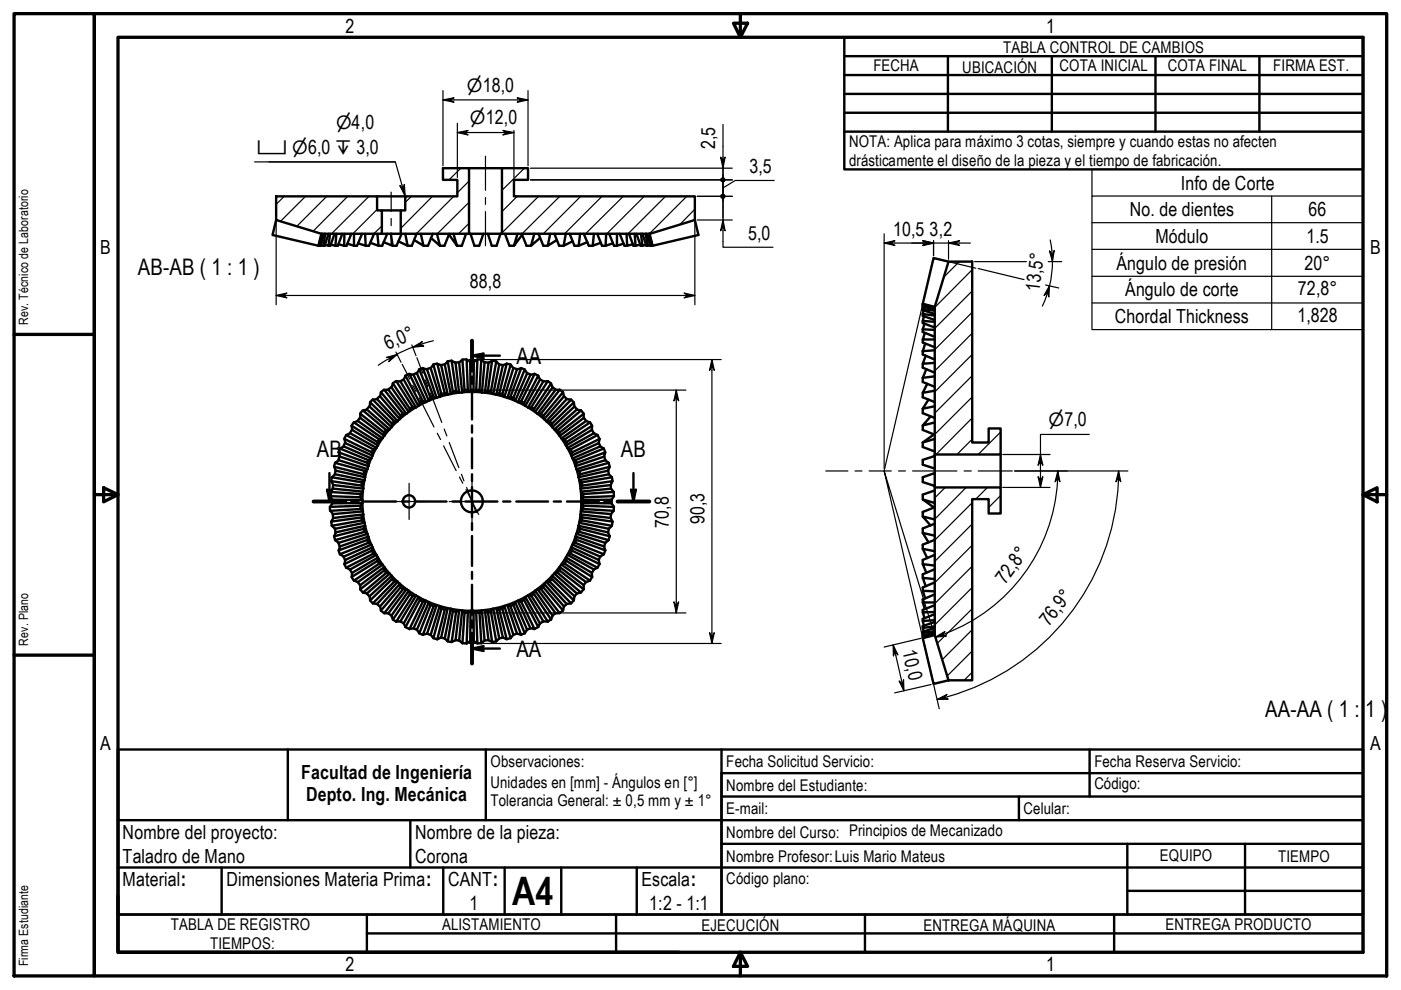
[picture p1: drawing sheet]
<svg xmlns="http://www.w3.org/2000/svg" width="297mm" height="210mm" viewBox="0 0 297 210" stroke-linecap="round" stroke-linejoin="round" font-family="sans-serif">
<!-- layer: Hatch (ISO) -->
<g fill="none" stroke="#000" stroke-width=".25">
<path d="M97.7 35.7l-2.5 2.4M99.4 38.4l-2.4 2.5M106.7 35.7l-.3 .1M111.2 35.7l-4.8 4.7M60.3 41.6l-1.8 1.7M64.8 41.6l-5.3 5.3M69.3 41.6l-6.4 6.4M73.7 41.6l-7.3 7.5M78.2 41.6l-7.9 8M79.9 44.4l-5.1 5.2M81 47.9l-1.8 1.7M87.2 41.6l-1.3 1.3"/>
<path d="M91.7 41.6l-6.7 6.8M96.2 41.6l-7.9 8M99.4 47.3l-2.2 2.3M99.4 42.9l-6.7 6.7M109.7 41.6l-3.3 3.3M114.2 41.6l-7.8 7.8M118.7 41.6l-8 8M123.1 41.6l-7.9 8M127.6 41.6l-7.9 8M132.1 41.6l-8 8M136.6 41.6l-7.9 8M141.1 41.6l-7.9 8"/>
<path d="M145.6 41.6l-7.9 8M147.3 44.4l-3.2 3.3M203.4 55.5l-3.2 3.2M206.1 57.2l-7.9 8M206.1 79.7l-7.9 7.9M206.1 75.2l-7.9 7.9M206.1 70.6l-7.9 8M206.1 66.2l-7.9 7.9M206.1 61.7l-7.9 7.9M206.1 93.1l-3.2 3.3M206.1 88.6l-7.7 7.8M206.1 84.2l-7.9 7.9"/>
<path d="M212.2 96.1l-.3 .3M212.2 91.6l-4.8 4.8M200.4 103.3l-2.2 2.3M204.9 103.3l-6.7 6.8M206.1 115.6l-7.9 7.9M206.1 111.1l-7.9 7.9M206.1 106.6l-7.9 7.9M209.4 103.3l-2.5 2.5M212.2 105.1l-2.6 2.5M206.1 138l-5.2 5.3M206.1 133.5l-6.3 6.4M206.1 129.1l-7.4 7.3"/>
<path d="M206.1 124.6l-7.9 7.9M206.1 120.1l-7.9 7.9M206.1 142.5l-1.7 1.7"/>
</g>
<!-- layer: Visible (ISO) -->
<g fill="none" stroke="#000" stroke-width=".51">
<path d="M99.4 35.7h7M106.4 35.7h5.6v2.4h-3v3.5h38.3v5l-9.5 3h-31.4zM58.5 41.6h21.4v3h1.1v5h-12.9l-9.6-3zM58.5 46.6l-.7 3.2 9.7 2.3M68.1 52l.5 .1M68.1 49.6l-.6 2.5M68.3 49.6l-.8 2.5M68.4 49.6l-.5 2.5-.3-.1M68.8 49.6l-.8 2.5h-.1M69 49.6l-.4 2.5M69.7 49.6l-.9 2.5h-.2M70 49.6l-.3 2.5-.8-.2"/>
<path d="M70.1 51.9l1 .2M70.9 49.6l-.9 2.5h-.3M71.3 49.6l-.2 2.5M72.6 49.6l-1 2.5h-.5M73 49.6v2.5l-1.2-.3M73.7 51.7l1.4 .4M74.5 49.6l-1 2.5h-.5M75.1 49.6v2.5M76.8 49.6l-1.1 2.5h-.6M77.4 49.6l.1 2.5-1.6-.5M78.5 51.5l1.8 .6M79.3 49.6l-1.1 2.5h-.7"/>
<path d="M79.9 41.6h6M80 49.6l.3 2.5M81 44.6h4M81 49.6h4M82.1 49.6l-1.1 2.5h-.7M82.9 49.6l.3 2.5-1.9-.8M84.5 51.2l1.9 .9M85.2 49.6l-1.1 2.5h-.9M85.9 41.6h11.1v-3.5h-3.1v-2.4h5.5v13.9h-14.4v-5h.9zM85.9 49.6l.5 2.5M88.3 49.6l-1 2.5h-.9M89.2 49.6l.6 2.5-2-1.2"/>
<path d="M91.4 50.5l1.9 1.6M91.8 49.6l-1.1 2.5h-.9M92.6 49.6l.7 2.5M95.2 49.6l-1 2.5h-.9M96.1 49.6l.8 2.5-1.7-2.4M98.8 49.6l-.9 2.5h-1M99.4 49.6h7M102.5 49.6l-.9 2.5h-1l-.8-2.5v.2M103.4 49.6l.9 2.5h1l.8-2.5-.1 .2M107.1 49.6l.9 2.5h1M109.7 49.6l-.7 2.5 1.7-2.4M110.6 49.6l1 2.5h1"/>
<path d="M113.3 49.6l-.7 2.5 1.9-1.6M114.2 49.6l1 2.5h.9M116.6 49.6l-.5 2.5 1.9-1.2M117.5 49.6l1.1 2.5h.9M120 49.6l-.5 2.5 1.9-.9M120.8 49.6l1 2.5h.9M123 49.6l-.3 2.5 1.8-.8M123.8 49.6l1 2.5h.9M125.9 49.6l-.2 2.5 1.7-.6M126.6 49.6l1 2.5h.8M128.5 49.6l-.1 2.5 1.5-.5M129.2 49.6l1 2.5h.6"/>
<path d="M130.8 49.6v2.5l1.4-.4M131.4 49.6l1 2.5h.6M132.8 49.6l.2 2.5 1.2-.3M133.3 49.6l1 2.5h.4M134.6 49.6l.1 2.5 1.1-.2M134.9 49.6l.9 2.5h.4M135.9 49.6l.3 2.5 .8-.2M136.2 49.6l.8 2.5h.3M136.9 49.6l.4 2.5 .6-.1M137.1 49.6l.8 2.5h.1M137.5 49.6l.5 2.5 .3-.1M137.6 49.6l.8 2.5"/>
<path d="M147.3 46.6l.8 3.2-9.7 2.3-.7-2.5M201.1 55.5h5v38.3h3.5v-3h2.6v5.6h-14v-31.3zM201.1 55.5l-3.2-.8-2.3 9.7 2.6 .7M86 79.7l3 5.7-.3 .7-3.1-5.6zM86.8 79.3l-.8 .4M86.8 79.3l.9 .2 2.7 5.8-.7-.2zM88.4 79.1l-.8 .3M88.9 78.3l2.4 6.1-.4 .6-2.5-5.8zM89.7 78l-.9 .3M89.7 78.1l.9 .2 2 6.1-.7-.2zM91.3 78l-.8 .3M91.9 77.3l1.7 6.3-.4 .6-1.9-6.1z"/>
<path d="M92.7 77.1l-.9 .2M92.7 77.1l.8 .3 1.4 6.3-.6-.3zM94.3 77.2l-.8 .2M94.9 76.6l-.6 .7 1.3 6.2 .4-.5M94.9 76.6l1.1 6.4M95.8 76.5l-.9 .1M95.8 76.5l.8 .4 .7 6.4-.6-.4zM97.3 76.9l.7-.7 .5 6.6-.5 .4zM97.3 76.8l-.8 .1M98.9 76.2h-.9M98.9 76.2l.8 .5 .1 6.4-.6-.4zM99.6 76.7h.8"/>
<path d="M100.5 76.7l.7-.5-.2 6.5-.6 .4zM101.2 76.2h.9M102 76.2l.7 .7-.5 6.3-.5-.4zM102.7 76.8l.8 .1M103.6 76.9l.7-.4-.9 6.4-.6 .4zM104.3 76.5l.9 .1M105.2 76.6l.7 .7-1.3 6.2-.5-.5zM105.8 77.2l.8 .2M106.6 77.4l.8-.3-1.5 6.3-.7 .3zM107.4 77.1l.9 .2M108.3 77.3l.5 .8-1.9 6.1-.4-.6zM108.8 78l.8 .3"/>
<path d="M109.6 78.3l.9-.2-2.3 6.1-.6 .2zM110.4 78l.8 .3M111.3 78.3l.5 .9-2.6 5.8-.4-.6zM111.7 79.1l.8 .3M112.5 79.5l.8-.2-2.8 5.8-.7 .2zM113.3 79.3l.8 .4M114.1 79.7l.4 .8-3.1 5.6-.3-.7zM195.6 64.4l2.6 .8M195.6 64.7v.2l2.6 .8M195.6 65.5v.3l2.6 .8M195.6 66.6v.4l2.6 .9M195.6 68v.5l2.6 .9"/>
<path d="M195.6 69.8v.6l2.6 1M195.6 72v.6l2.6 1M195.6 74.5v.7l2.6 1M195.6 77.1v.8l2.6 1.1M195.6 69.8l2.6 .1M195.6 66.6l2.6 .3M195.6 64.7l2.6 .5M195.7 64.5l-.1 .2M195.8 64.9l-.2 .6 2.6 .4M195.8 65.8l-.2 .8M195.9 67l-.3 1 2.6 .2M196 68.6l-.4 1.2"/>
<path d="M196.1 70.6l-.5 1.4h2.6M196.2 72.9l-.6 1.6M196.3 75.4l-.7 1.7 2.6-.2M196.4 78.3l-.8 1.8M198.2 79.8l-2.6 .3M198.2 74.3l-2.6 .2M70.9 99l6.3 1.6 .2 .6-6.2-1.4zM71.1 98.1l-.3 .8M71.1 98.1l.7-.5 6.1 1.9-.6 .4zM71.2 99.8l-.2 .7M71.8 95.9l6.1 2.2 .2 .7-6-2zM72 96.8l-.2 .7"/>
<path d="M72.1 95.1l.8-.4 5.8 2.5-.6 .4zM72.1 95.1l-.3 .8M73 93.1l5.9 2.8 .1 .7-5.8-2.6zM73.1 93.9l-.3 .7M73.4 92.2l-.4 .8M73.4 92.2l.8-.3 5.6 3.1-.6 .3zM74.5 90.3l5.6 3.5v.7l-5.4-3.3zM74.6 91.1l-.4 .7M75 89.5l-.5 .8M75.1 89.6l.8-.3 5.2 3.6-.6 .3zM76.3 88.6l-.5 .6M76.4 87.7l5.1 4v.7l-5.1-3.8z"/>
<path d="M76.9 87l-.5 .7M77 87l.8-.2 4.8 4.2-.7 .2zM77.3 99.9l-.2 .6M78.1 97.5l-.3 .6M78.3 86.2l-.5 .6M78.5 85.3l4.6 4.5v.8l-4.7-4.4zM79 84.7l-.6 .6M79.1 84.7l.8-.1 4.4 4.7-.7 .1zM79.1 95.3l-.3 .6M80.4 93.1l-.4 .6M80.5 84l-.6 .6M80.8 83.2l4.2 5-.2 .7-4.2-4.9z"/>
<path d="M81.1 92.9l-1.2 1.9-1 2-.9 2.2-.6 2.2M81.4 82.6l-.6 .6M81.5 82.6h.9l3.8 5.1h-.7zM81.9 91.2l-.4 .5M83 82.1l-.7 .5M83.3 81.3l3.6 5.4-.2 .6-3.7-5.2zM83.6 89.3l-.5 .5M84 80.8l-.7 .5M84 80.8l.9 .1 3.3 5.5-.7-.1zM85.4 87.7l-.5 .4M85.6 80.5l-.7 .4M86.7 87.3l-3.2 2.7-2.4 2.9"/>
<path d="M87.4 86.3l-.5 .4M89.6 85.1l-.6 .3M91.9 84.1l-.6 .2M94.3 83.4l-.7 .1M94.9 83.7l-2.3 .6-2.1 .8-2 1.1-1.8 1.1M96.7 82.9l-.7 .1M99.1 82.7h-.6M99.7 83.1l2.5 .1 2.4 .3M99.7 83.1l-2.4 .2-2.4 .4M100.9 82.7h.7M103.4 82.9l.7 .1M104.6 83.5l.6 .2"/>
<path d="M105.2 83.7l2.3 .6 2.3 .9M105.8 83.4l.7 .1M108.2 84.1l.6 .2M109.8 85.2l2.1 1.2 2 1.3M110.5 85.1l.6 .3M112.6 86.3l.6 .4M113.9 87.7l1.9 1.6 1.7 1.7 1.5 1.9 1.3 2.1M114.5 80.5l.7 .4M114.7 87.7l.5 .4M115.2 80.9l.9-.1-3.5 5.5-.6 .1zM116.1 80.8l.7 .5M116.5 89.3l.5 .5"/>
<path d="M116.8 81.3l.4 .8-3.7 5.2-.3-.6zM117 89.8l4.7-4.5 .1 .9-4.7 4.4zM117.1 82.1l.7 .5M117.5 91l4.8-4.2 .9 .2-5 4.2zM118.2 91.2l.4 .5M118.6 91.7l5.2-4v.9l-5.1 3.8zM118.7 82.6l.6 .6M118.7 82.6h-.9l-3.8 5.1M118.7 82.6l-4 5.1h-.7M119.1 92.9l5.2-3.6 .8 .3-5.4 3.6zM119.4 83.2l.2 .8-4.2 4.9-.2-.7zM119.6 84l.6 .6"/>
<path d="M119.7 93.1l.4 .6M120.1 93.8l5.4-3.5v.9l-5.5 3.3zM120.1 84.6l1 .1-4.6 4.7-.7-.1zM120.3 95l1.2 2.5 1 3 .5 2.7 .3 2.8M121 95.3l.3 .6M121 84.7l.7 .6M121.3 95.9l5.8-2.8-.2 .9-5.7 2.6zM121.4 97.2l5.9-2.5 .7 .4-6 2.5zM121.8 86.2l.5 .6M122 97.5l.2 .6M122.2 98.1l6.1-2.2-.2 .9-6.1 2zM122.2 99.5l6.1-1.9 .7 .5-6.2 1.8z"/>
<path d="M122.8 99.9l.2 .6M123.2 87l.5 .7M123.8 88.6l.4 .6M125.1 89.5l.4 .8M125.5 91.1l.4 .7M126.7 92.2l-.8-.3-5.6 3.1M126.7 92.2l-5.7 3.1-.7-.3M126.7 92.2l.4 .8M126.9 93.9l.4 .7M128 95.1l.3 .8M128.1 96.8l.2 .7M128.9 99.8l.2 .7"/>
<path d="M129 98.1l.3 .8M195.6 80.1v.9l2.6 1M195.6 83.3v.9l2.6 1.1M195.6 86.6v1l2.6 1M195.6 90.2v1l2.6 1M195.6 93.8v1l2.6 .9M196.6 81.4l-1 1.9 2.6-.5M196.8 84.7l-1.2 1.9M197.3 88.3l-1.7 1.9 2.6-.6M198 96.7h.2l-2.6 .8v1l2.6 .8M198.1 92.1l-2.5 1.7M198.2 96.4v6.9"/>
<path d="M198.2 93.1l-2.6 .7M198.2 86.1l-2.6 .5M212.2 96.4v6.9M69.9 107.4l.1 .9M70 105.2l6.5 .2 .3 .6h-6.3zM70 104.3l-.1 .9M70 108.3l6.5-.4 .5 .5-6.4 .6zM70.2 110.6l.2 .8M70.2 102l6.5 1 .3 .6-6.3-.8zM70.4 101.2l-.2 .8M70.4 111.5l6.4-1.2 .5 .5-6.2 1.3zM70.4 101.2l.7-.6 6.2 1.2-.5 .5"/>
<path d="M70.4 101.2l6.4 1.1M70.4 105.9v.8M70.5 106.7h6.3l-.3 .5-6.5 .3zM70.5 109l.1 .8M70.6 103.6l6.4 .6-.5 .5-6.5-.4zM70.6 102.8l-.1 .8M70.7 109.8l6.3-.7-.3 .6-6.5 .9zM70.8 113.7l.3 .8M71 112.1l.2 .8M71.1 114.5l6.2-1.8 .6 .5-6.1 1.9zM71.2 112.9l6.2-1.4-.2 .6-6.3 1.6zM71.7 115.1l.3 .7"/>
<path d="M71.8 116.7l.3 .8M72.1 117.5l6-2.4 .6 .4-5.8 2.5zM72.1 115.9l6-2.1-.2 .7-6.1 2.2zM72.8 118l.3 .7M73 119.6l.4 .8M73.2 118.7l5.8-2.7-.1 .7-5.9 2.9zM76.4 107.2v.7M76.4 104.7v.7M76.6 109.7l.1 .6M76.7 102.3l-.1 .6M76.8 106l.1 2.4 .4 2.4M77.1 112.1l.2 .6"/>
<path d="M77.3 110.8l.7 2.8 1 2.4M77.4 101.2l-.4 2.4-.2 2.4M77.8 114.5l.3 .6M78.8 116.7l.3 .6M79 116l1.1 2.2 1.4 2M80 118.9l.4 .6M119.7 119.5l-.6 .2 5.2 3.7M119.7 119.5l5.4 3.6M120 118.2l-1.4 2-1.5 1.9M120 118.2l5.5 3.2v.9l-5.4-3.4M120 118.2l.1 .7M120.1 118.9l-.4 .6"/>
<path d="M120.3 117.6l-.3 .6M120.3 117.6l.7-.2 5.7 3-.8 .3zM121.2 116l5.7 2.7 .2 .9-5.8-2.9zM121.3 116.7l-.3 .6M121.4 115.5l.6-.4 6 2.4-.7 .5zM122 113.8l-1.7 3.8M122 113.8l6.1 2.1 .2 .8-6.1-2.2zM122.2 113.2l.6-.5 6.2 1.8-.7 .6zM122.2 114.5l-.2 .6M122.7 111.5l6.2 1.4 .4 .8-6.3-1.6zM122.8 110.8l6.3 1.3 .6-.6M122.8 110.8l.6-.5 6.3 1.2"/>
<path d="M122.8 110.8l-.8 3M123 112.1l-.2 .7M123 100.6l6.3-1.6-.4 .8-6.2 1.4zM123.1 109.1l6.4 .7 .4 .8-6.5-.9zM123.3 106.6l-.5 4.2M123.3 106v.6M123.3 106.7l.4 .5 6.5 .3-.5-.8M123.3 106.7h6.4M123.4 102.3l.1 .6M123.4 103l6.5-1-.4 .8-6.4 .8zM123.5 109.7l-.1 .6M123.6 107.9l6.5 .4-.6 .7-6.3-.6z"/>
<path d="M123.6 104.7l.1 .7M123.7 107.2l-.1 .7M123.7 105.4l6.5-.2-.5 .8h-6.4zM127.1 119.6l-.4 .8M127.3 118l-.4 .7M128.3 116.7l-.3 .8M128.3 115.1l-.2 .7M129.1 100.6l-6.3 1.2 .6 .5 6.3-1.1M129.1 100.6l.6 .6M129.1 112.1l-.2 .8M129.3 113.7l-.3 .8M129.5 102.8v.8"/>
<path d="M129.5 103.6l-6.3 .6 .4 .5M129.5 103.6l.6 .7M129.5 109v.8M129.7 105.9v.8M129.7 101.2l.2 .8M129.9 110.6l-.2 .8M130.1 104.3l.1 .9M130.1 104.3l-6.5 .4M130.2 107.5l-.1 .8M198.2 103.3h14v5.6h-2.6v-3.1h-3.5v38.4h-5l-2.9-9.5zM198.2 119.9l-2.6-.3 .8 1.8M198.2 116.9l-2.6-.5 1 1.9"/>
<path d="M198.2 113.6l-2.6-.6 1.2 2M198.2 110.1l-2.6-.6 1.7 1.9M198.2 106.7l-2.6-.8 2.5 1.7M198.2 100.3l-2.6 .9v1l2.6 .8h-.2M198.2 104l-2.6 .9v1M198.2 107.5l-2.6 1.1v.9M198.2 111l-2.6 1v1M198.2 114.5l-2.6 1v.9M198.2 117.6l-2.6 1.1v.9M73.4 120.4l5.8-3 .6 .2-5.6 3.1M73.4 120.4l.8 .3M74.2 120.8l.4 .7"/>
<path d="M74.5 122.3l.5 .8M74.7 121.4l5.4-3.2v.7l-5.6 3.4zM75.1 123.1l5.4-3.6 .6 .2-5.2 3.7zM75.8 123.4l.5 .6M76.4 124.9l.5 .7M77 125.6l4.9-4.2 .7 .2-4.8 4.2zM77.8 125.8l.5 .6M78.4 126.4l4.7-4.3v.7l-4.6 4.5zM78.4 127.3l.6 .6M79.9 128l.6 .6M80.7 129.4l.7 .6M81.5 120.9l.4 .5"/>
<path d="M81.5 120.2l2.3 2.6 2.9 2.5M81.5 120.2l-5.1 3.9v.8M81.5 120.2v.7l-5.1 4M82.3 130l.7 .5M83.1 122.8l.5 .5M83.3 131.3l.7 .5M83.6 123.3l.7 .1-4.4 4.7-.8-.2zM84.8 123.8l.2 .7-4.2 4.9-.2-.8zM84.9 131.8l.7 .4M84.9 124.5l.5 .4M85.5 124.9h.7l-3.8 5.1h-.9zM86 132.9l.7 .4"/>
<path d="M86.7 125.3l2 1.3M86.7 125.3l.2 .7-3.6 5.4-.3-.9zM86.9 126l.5 .3M87.5 126.3h.7l-3.3 5.4-.9 .1zM87.6 133.2l.8 .3M88.7 126.6l-3.1 5.6 .4 .7M88.7 126.6l.3 .6-3 5.7M88.7 126.6l2.9 1.3 3.3 1M88.8 134.3l.8 .3M89 127.2l.6 .3M89.7 127.5l.7-.1-2.7 5.8-.9 .2zM90.5 134.3l.8 .3"/>
<path d="M90.9 127.7l.4 .5-2.4 6.1-.5-.8zM91.3 128.3l.6 .2M91.8 135.3l.9 .2M91.9 128.5l.7-.2-2 6-.9 .3zM93.2 128.5l.4 .6-1.7 6.2-.6-.7zM93.5 135.2l.8 .2M93.6 129.1l.6 .1M94.3 129.3l.6-.4-1.4 6.3-.8 .3zM94.9 136l.9 .1M94.9 128.9l2.4 .4 2.4 .2 2.5-.1 2.4-.3M95.6 129.1l.4 .5-1.1 6.4-.6-.6zM96 129.6l.7 .1"/>
<path d="M96.5 135.7l.8 .1M96.7 129.7l.6-.3-.7 6.3-.8 .4zM97.3 135.8l.7 .6M98 136.4h.9M98.5 129.9h.6M98.5 129.9l-.5-.5-.7 6.4M98.5 129.9l-.5 6.5M99.2 130l.6-.5-.1 6.4-.8 .5zM99.6 135.9h.8M100.4 129.5l.6 .5 .2 6.4-.7-.5zM101.6 129.9h-.7M102 136.4h-.8"/>
<path d="M102.7 135.8l-.5-6.4-.5 .5 .3 6.5M102.7 135.8l-.7 .6M102.8 129.4l.6 .3 .9 6.4-.7-.4zM103.5 135.7l-.8 .1M104.1 129.6l-.7 .1M104.6 129.1l1.3 6.3-.7 .6-1.1-6.4zM105.2 136l-.9 .1M105.2 128.9l.7 .4 1.5 6.2-.8-.3zM106.5 129.1l-.7 .1M106.6 135.2l-.8 .2M106.9 128.5l-2.3 .6M106.9 128.5l-.4 .6 1.8 6.2 .5-.7"/>
<path d="M106.9 128.5l1.9 6.1M107.6 128.3l.6 .2 2.3 6.1-.9-.3zM108.3 135.3l-.9 .2M108.8 128.3l-.6 .2M109.6 134.3l-.8 .3M109.8 127.4l.7 .1 2.8 5.9-.8-.2zM111.1 127.2l-.6 .3M111.2 134.3l-.8 .3M111.4 126.6l-2.2 1-2.3 .9M111.4 126.6l-.3 .6 3 5.7M111.4 126.6l3.1 5.6-.4 .7M111.8 133.5l-2.6-5.8-.4 .5 2.5 6.1"/>
<path d="M111.8 133.5l-.5 .8M112 126.3h.6l3.5 5.5-.9-.1zM112.5 133.2l-.8 .3M113.2 126l-.6 .3M113.2 126l.3-.7 3.7 5.2-.4 .9M113.2 126l3.6 5.4M114 124.9h.7l4 5.1h-.9zM114.1 133l-.8 .3M115.2 124.5l-.5 .4M115.2 131.8l-.7 .4M115.4 123.8l4.2 4.8-.2 .8-4.2-4.9zM115.8 123.3l-2 1.7-2.4 1.6"/>
<path d="M115.8 123.4l4.3 4.7M116.5 123.3l4.6 4.6-1 .2M116.5 123.3l-.7 .1M116.8 131.3l-.7 .5M117 122.8l-.5 .5M117.1 122.1l-1.3 1.2M117.1 122.1l4.7 4.3M117.1 122.1l-.1 .7 4.7 4.5 .1-.9M117.5 121.6l.7-.2 5 4.2-.9 .2zM117.8 130l-.7 .5M118.6 120.9l-.4 .6M118.7 120.2l5.1 3.9v.8l-5.2-4z"/>
<path d="M119.3 129.4l-.6 .6M120.2 128l-.6 .6M121.7 127.3l-.7 .6M122.3 125.8l-.5 .6M123.7 124.9l-.5 .7M124.2 123.4l-.4 .6M125.1 123.1l-.8 .3M125.5 122.4l-.4 .7M125.9 120.8l-.4 .7M198.2 134.7l-2.6 .6 2.3 9.7 3.2-.8M198.2 134.4l-2.6 .5 .1 .3M198.2 133.8l-2.6 .4 .2 .5"/>
<path d="M198.2 132.8l-2.6 .3 .2 .8M198.2 131.5l-2.6 .2 .3 1M198.2 129.8h-2.6l.4 1.3M198.2 127.7h-2.6l.5 1.4M198.2 125.4l-2.6-.1 .6 1.5M198.2 122.8l-2.6-.3 .7 1.8M198.2 120.7l-2.6 1.1v.7M198.2 123.5l-2.6 1.1v.7M198.2 126l-2.6 1.1v.6M198.2 128.3l-2.6 1v.5M198.2 130.2l-2.6 1v.5M198.2 131.9l-2.6 .9v.3"/>
<path d="M198.2 133.1l-2.6 .9v.2M198.2 134l-2.6 .8v.1M198.2 134.5l-2.6 .8"/>
<circle cx="86.7" cy="106.3" r="1.3"/>
<circle cx="100" cy="106.3" r="2.32"/>
</g>
<!-- layer: Section Line (ISO) -->
<g fill="none" stroke="#000" stroke-width=".51">
<path d="M100.1 75.4l2.5-.4-.9 .4 .9 .5zM100.1 72.2v6.4M100.1 79.9v1.5M100.1 75.4h5.9M100.1 82.6v6.3M100.1 90.2v1.5M100.1 92.9v6.4M66.5 106.3h6.7M69.3 103.8l.5 .9 .6-.9-.6 2.5zM69.8 100.3v6M74.5 106.3h1.5M77.2 106.3h6.7"/>
<path d="M85.2 106.3h1.5M87.9 106.3h6.8M95.9 106.3h1.6M98.7 106.3h6.8M100.1 100.6v1.4M100.1 103.3v6.3M100.1 110.9v1.5M100.1 113.6v6.4M106.7 106.3h1.5M109.5 106.3h6.7M117.4 106.3h1.5M120.2 106.3h6.7"/>
<path d="M128.1 106.3h1.6M130.9 106.3h6.8M133.8 103.8l.5 .9 .5-.9-.5 2.5zM134.3 100.3v6M100.1 137.5l2.5-.5-.9 .5 .9 .5zM100.1 121.3v1.4M100.1 124v6.3M100.1 131.5v1.6M100.1 134.3v6.4M100.1 137.5h5.9"/>
</g>
<path d="M100.1 72.2v6.4M66.5 106.3h6.7M130.9 106.3h6.8M100.1 134.3v6.4" fill="none" stroke="#000" stroke-width=".83"/>
<g fill="#000">
<path d="M100.1 75.4l2.5-.4-.9 .4 .9 .5z" fill-rule="evenodd"/>
<path d="M69.3 103.8l.5 .9 .6-.9-.6 2.5z" fill-rule="evenodd"/>
<path d="M133.8 103.8l.5 .9 .5-.9-.5 2.5z" fill-rule="evenodd"/>
<path d="M100.1 137.5l2.5-.5-.9 .5 .9 .5z" fill-rule="evenodd"/>
</g>
<!-- layer: Title (ISO) -->
<g fill="none" stroke="#000" stroke-width=".51">
<path d="M179 7.9h110v28h-110zM179 19.9h110M179 15.9h110M179 11.9h110M201 11.9v16M223 11.9v16M245 11.9v16M267 11.9v16M179 23.9h110M179 27.9h110M25 158.9h264v35h-136v-30h136M25 158.9v35h128v-35"/>
<path d="M25 158.9v35M61 158.9v15M103 158.9v15M231 158.9v10M25 173.9h264M87 173.9v10M153 178.9h136v15M153 168.9h136M216 168.9v5M239 178.9v15M264 178.9v15M25 193.9h264v8h-264z"/>
<path d="M25 183.9h264M47 183.9v10M77.8 193.9v8M77.8 197.9h211.2M94 183.9v10M107 183.9v10M119 183.9v10M130.6 193.9v8M135 183.9v10M183.4 193.9v8M236.2 193.9v8M239 188.9h50"/>
</g>
<!-- layer: Border (ISO) -->
<g fill="none" stroke="#000" stroke-width=".7">
<path d="M3 2.9h17v204h-17zM20 2.9h274v204h-274zM25 7.9h264v194h-264zM155.5 4.9h3l-1.5 3zM157 2.9v5M3 70.9h17M20 104.9h5M22 103.4l3 1.5-3 1.5zM289 104.9l3-1.5v3zM289 104.9h5M3 138.9h17M25 189.9v12h119"/>
<path d="M157 201.9l1.5 3h-3zM157 201.9v5"/>
</g>
<!-- layer: Sketch Geometry (ISO) -->
<path d="M197.9 54.7l9 2.2M195.6 64.4l-8.1 35.5M195.6 135.3l-8.1-35.4 11.3 36.7" fill="none" stroke="#000" stroke-width=".25"/>
<!-- layer: Symbol (ISO) -->
<path d="M54 34.3h29.8M57 34.3h26.8l2.1 7.3M84.8 39.3l.7 .7 .2-.9 .2 2.5zM231.5 41.6v-5.7h57.6v5.7M231.5 47.2h57.6M231.5 52.9h57.6M231.5 58.6h57.6M269.6 41.6v28.3M289.1 41.6h-57.6v5.6M289.1 41.6v28.3h-57.6v-22.7M231.5 64.2h57.6" fill="none" stroke="#000" stroke-width=".25"/>
<!-- layer: Centerline (ISO) -->
<g fill="none" stroke="#000" stroke-width=".25">
<path d="M102.9 33.1v7.3M82.9 40.7v4.2M82.9 46.3v1.6M82.9 49.4v2.7M102.9 41.9v1.4M102.9 44.9v7.2M85.3 77.3l1.6 3.1M88.4 75.9l1.3 3.3M87.5 81.7l.7 1.3M88.9 84.4l.5 1M89.3 85.3l2.7 5.2M90.2 80.6l.5 1.4"/>
<path d="M91.2 83.3l.4 1.1M91.6 84.2l2.1 5.4M92.7 91.9l.7 1.3M94 94.5l2.7 5.3M94.2 91l.5 1.4M95.2 93.8l2.1 5.4M175.1 99.9h4.7M181.3 99.9h1.5M184.3 99.9h4.7M190.5 99.9h1.5M193.5 99.9h9.4M204.4 99.9h1.5"/>
<path d="M207.4 99.9h7.2M97.4 101.1l.7 1.4M97.9 100.6l.5 1.4M98.8 103.8l2.7 5.3M98.9 103.3l2.1 5.4"/>
</g>
<!-- layer: Center Mark (ISO) -->
<path d="M82.9 106.3h7.7M86.7 102.5v7.6M95.2 106.3h9.7M100.1 101.5v9.7" fill="none" stroke="#000" stroke-width=".25"/>
<!-- layer: Dimension (ISO) -->
<g fill="none" stroke="#000" stroke-width=".25">
<path d="M93.9 19.2v16M112 19.2v16M93.9 21.2l2.4-.5-.9 .5 .9 .5zM93.9 21.2h18.1M97 28.1l2.3-.4-.9 .4 .9 .5zM97 28.1h12M97 26.1v11.5M106.6 27.7l2.4 .4-2.4 .5 .8-.5zM109 27.7v9.9M109.7 20.7l2.3 .5-2.3 .5 .7-.5zM112.5 38.1h42.8M112.5 35.7h42.8"/>
<path d="M152.8 33.3l.5 .8 .4-.8-.4 2.4zM153.3 26.4v26h10.6M164.1 38.3h-8.2l-2.6 1.5M58.5 47.2v17.4M147.3 47.2v17.4M147.8 46.6h7.5M147.8 41.6h7.5M153.3 46.6l.4 2.3-.4-.8-.5 .8zM187.5 51.5l2.2-.5-.8 .5 .8 .5zM187.5 51.5h18.2M187.5 49.6v49.7M195.6 51l2.3 .5-2.3 .5 .8-.5z"/>
<path d="M197.9 51v3.2M201.1 51.5l2.4-.5-.9 .5 .9 .5zM201.1 51v4M206.6 55.5h11M207.4 56.9l9.7 2.4M222.2 55.5h2.9M222.5 53.2l.6 .7 .4-.8-.4 2.4zM222.7 50.9l.3 2.2M223 53.2l.1 2.3M223.1 55.4l-.2 3-.4 2.2M58.5 62.6l2.3-.5-.7 .5 .7 .6zM58.5 62.6h88.8"/>
<path d="M81.9 75.8l2.3-.6-1.8 1.5 .5-.8zM83.9 74.6l1.1 2.2M84.2 75.2l-2.1 1-1.9 1.2M87.3 73.1l.9 2.3M87.5 73.6l2-1.2-.5 .8 .9 .2zM89.7 72.9l-2.8 .9-2.8 1.3M91.9 72.2l-2.2 .7M99.4 76.2h53.5M145 62.1l2.3 .5-2.3 .6 .9-.6zM150.9 76.2l.5 2.3-.5-.8-.5 .8zM150.9 76.2v60.2M221.7 60.4l2.8 .7"/>
<path d="M222.5 60.6l-.1 2.4-.3-1-.7 .6zM222.5 60.6l-.6 2.2-.9 2.1M99.7 82.7h45.7M143.4 82.7l.5 2.3-.5-.8-.5 .8zM143.4 82.7v47.3M212.6 96.4h10M215.1 99.9h24M220.6 96.4l.5 2.3-.5-.9-.5 .9zM224.3 99.9l.4 2.2-.4-.8-.6 .8zM224.3 99.9a37 37 0 0 1-26 35.2M230.9 92.1h-10.3v11.2M237.2 99.9l.4 2.2-.5-.8-.5 .8z"/>
<path d="M237.2 99.9l-.1 2.2M212.6 103.3h10M220.1 101.1l.5 .7 .5-.7-.5 2.2zM237.1 102.1a49.8 49.8 0 0 1-38.4 46.2M99.4 136.4h53.5M99.7 130h45.7M142.9 127.6l.5 .8 .5-.8-.5 2.4zM150.4 134.1l.5 .8 .5-.8-.5 2.3zM189.4 136.8l1 2-.7-.6-.3 .9zM189.4 136.8l2.2 9.7M195.2 135.4l-7.7 1.8M195.8 135.7l3.3 14.6"/>
<path d="M198.3 135.1l2-1.2-.6 .7 1 .2zM190.6 144.4l.7 .6 .3-.9v2.4zM197.4 145.1l-7.7 1.8M198.7 148.3l2.1-1.1-.6 .7 .8 .3z"/>
</g>
<g fill="#000">
<path d="M93.9 21.2l2.4-.5-.9 .5 .9 .5z" fill-rule="evenodd"/>
<path d="M97 28.1l2.3-.4-.9 .4 .9 .5z" fill-rule="evenodd"/>
<path d="M106.6 27.7l2.4 .4-2.4 .5 .8-.5z" fill-rule="evenodd"/>
<path d="M109.7 20.7l2.3 .5-2.3 .5 .7-.5z" fill-rule="evenodd"/>
<path d="M152.8 33.3l.5 .8 .4-.8-.4 2.4z" fill-rule="evenodd"/>
<path d="M152.8 37.8l.5-.2 .4 .2 .2 .3-.2 .4-.4 .2-.5-.2-.1-.4z" fill-rule="evenodd"/>
<path d="M152.8 37.8l.5-.2 .4 .2 .2 .3-.2 .4-.4 .2-.5-.2-.1-.4z" fill-rule="evenodd"/>
<path d="M153.3 46.6l.4 2.3-.4-.8-.5 .8z" fill-rule="evenodd"/>
<path d="M152.8 41.2l.5-.1 .4 .1 .2 .4-.2 .4-.4 .2-.5-.2-.1-.4z" fill-rule="evenodd"/>
<path d="M152.8 41.2l.5-.1 .4 .1 .2 .4-.2 .4-.4 .2-.5-.2-.1-.4z" fill-rule="evenodd"/>
<path d="M187.5 51.5l2.2-.5-.8 .5 .8 .5z" fill-rule="evenodd"/>
<path d="M195.6 51l2.3 .5-2.3 .5 .8-.5z" fill-rule="evenodd"/>
<path d="M195.6 51l2.3 .5-2.3 .5 .8-.5z" fill-rule="evenodd"/>
<path d="M201.1 51.5l2.4-.5-.9 .5 .9 .5z" fill-rule="evenodd"/>
<path d="M222.5 53.2l.6 .7 .4-.8-.4 2.4z" fill-rule="evenodd"/>
<path d="M58.5 62.6l2.3-.5-.7 .5 .7 .6z" fill-rule="evenodd"/>
<path d="M81.9 75.8l2.3-.6-1.8 1.5 .5-.8z" fill-rule="evenodd"/>
<path d="M87.5 73.6l2-1.2-.5 .8 .9 .2z" fill-rule="evenodd"/>
<path d="M145 62.1l2.3 .5-2.3 .6 .9-.6z" fill-rule="evenodd"/>
<path d="M150.9 76.2l.5 2.3-.5-.8-.5 .8z" fill-rule="evenodd"/>
<path d="M222.5 60.6l-.1 2.4-.3-1-.7 .6z" fill-rule="evenodd"/>
<path d="M143.4 82.7l.5 2.3-.5-.8-.5 .8z" fill-rule="evenodd"/>
<path d="M220.6 96.4l.5 2.3-.5-.9-.5 .9z" fill-rule="evenodd"/>
<path d="M220.1 101.1l.5 .7 .5-.7-.5 2.2z" fill-rule="evenodd"/>
<path d="M224.3 99.9l.4 2.2-.4-.8-.6 .8z" fill-rule="evenodd"/>
<path d="M237.2 99.9l.4 2.2-.5-.8-.5 .8z" fill-rule="evenodd"/>
<path d="M142.9 127.6l.5 .8 .5-.8-.5 2.4z" fill-rule="evenodd"/>
<path d="M150.4 134.1l.5 .8 .5-.8-.5 2.3z" fill-rule="evenodd"/>
<path d="M189.4 136.8l1 2-.7-.6-.3 .9z" fill-rule="evenodd"/>
<path d="M198.3 135.1l2-1.2-.6 .7 1 .2z" fill-rule="evenodd"/>
<path d="M190.6 144.4l.7 .6 .3-.9v2.4z" fill-rule="evenodd"/>
<path d="M198.7 148.3l2.1-1.1-.6 .7 .8 .3z" fill-rule="evenodd"/>
</g>
<!-- layer: Symbol (ISO) -->
<path d="M84.8 39.3l.7 .7 .2-.9 .2 2.5z" fill-rule="evenodd" fill="#000"/>
<text font-size="8.3" x="108.6" y="191.9">A4</text>
<g font-size="4.8">
<text x="29.2" y="58.3">AB-AB ( 1 : 1 )</text>
<text x="109.5" y="77.2">AA</text>
<text x="67.2" y="96.8">AB</text>
<text x="131.6" y="96.8">AB</text>
<text x="109.5" y="139.2">AA</text>
<text x="268.2" y="152.1">AA-AA ( 1 :</text>
<text x="289.4" y="152.1">1 )</text>
</g>
<g font-size="4.1">
<text x="73.3" y="6.9">2</text>
<text x="221.8" y="6.9">1</text>
<text x="151.6" y="31.7" transform="rotate(-90 151.6 31.7)">2,5</text>
<text x="158.9" y="36.7">3,5</text>
<text x="250.4" y="40.2">Info de Corte</text>
<text x="239.5" y="45.9">No. de dientes</text>
<text x="277.4" y="45.9">66</text>
<text x="21.2" y="53.9">B</text>
<text x="158.6" y="50.8">5,0</text>
<text x="189.4" y="49.9">10,5</text>
<text x="197.1" y="49.9">3,2</text>
<text x="245" y="51.5">Módulo</text>
<text x="277" y="51.5">1.5</text>
<text x="290.5" y="53.9">B</text>
<text x="236.7" y="57.2">Ángulo de presión</text>
<text x="276.6" y="57.2">20°</text>
<text x="99.6" y="61.1">88,8</text>
<text x="220.4" y="61.9" transform="rotate(-83 220.4 61.9)">13,5°</text>
<text x="238.6" y="62.8">Ángulo de corte</text>
<text x="275.1" y="62.6">72,8°</text>
<text x="236.3" y="68.6">Chordal Thickness</text>
<text x="275.1" y="68.2">1,828</text>
<text x="82.2" y="74.2" transform="rotate(-24 82.2 74.2)">6,0°</text>
<text x="141.8" y="111.9" transform="rotate(-90 141.8 111.9)">70,8</text>
<text x="149.4" y="111.1" transform="rotate(-90 149.4 111.1)">90,3</text>
<text x="213.1" y="124" transform="rotate(-54 213.1 124)">72,8°</text>
<text x="191.3" y="138" transform="rotate(77 191.3 138)">10,0</text>
<text x="222.4" y="132.9" transform="rotate(-52 222.4 132.9)">76,9°</text>
<text x="21.2" y="158.9">A</text>
<text x="290.5" y="158.9">A</text>
<text x="63.9" y="165.1">Facultad de Ingeniería</text>
<text x="64.9" y="169.8">Depto. Ing. Mecánica</text>
<text x="26" y="177.9">Nombre del proyecto:</text>
<text x="88" y="177.9">Nombre de la pieza:</text>
<text x="26" y="182.9">Taladro de Mano</text>
<text x="88" y="183">Corona</text>
<text x="26" y="187.9">Material:</text>
<text x="48" y="187.9">Dimensiones Materia Prima:</text>
<text x="95" y="187.9">CANT:</text>
<text x="136" y="187.9">Escala:</text>
<text x="99.6" y="192.9">1</text>
<text x="137.7" y="192.9">1:2 - 1:1</text>
<text x="73.3" y="205.9">2</text>
<text x="221.8" y="205.9">1</text>
</g>
<g font-size="3.9">
<text x="99" y="19.5">⌀18,0</text>
<text x="71.2" y="27.3">⌀4,0</text>
<text x="99.6" y="26.4">⌀12,0</text>
<text x="54.5" y="32.5">⌴ ⌀6,0 ↧ 3,0</text>
<text x="222.3" y="90.3">⌀7,0</text>
</g>
<g font-size="3.4">
<text x="212.7" y="11.1">TABLA CONTROL DE CAMBIOS</text>
<text x="185.2" y="15.1">FECHA</text>
<text x="204" y="15.5">UBICACIÓN</text>
<text x="224.6" y="15.1">COTA INICIAL</text>
<text x="247.6" y="15.1">COTA FINAL</text>
<text x="269.9" y="15.1">FIRMA EST.</text>
<text x="180" y="31.2">NOTA: Aplica para máximo 3 cotas, siempre y cuando estas no afecten</text>
<text x="180" y="35.2">drásticamente el diseño de la pieza y el tiempo de fabricación.</text>
<text x="104" y="167.1">Unidades en [mm] - Ángulos en [°]</text>
<text x="104" y="162.7">Observaciones:</text>
<text x="154" y="167.6">Nombre del Estudiante:</text>
<text x="154" y="162.7">Fecha Solicitud Servicio:</text>
<text x="232" y="167.3">Código:</text>
<text x="232" y="162.7">Fecha Reserva Servicio:</text>
<text x="104" y="170.8">Tolerancia General: ± 0,5 mm y ± 1°</text>
<text x="154" y="172.6">E-mail:</text>
<text x="217" y="172.6">Celular:</text>
<text x="154" y="177.6">Nombre del Curso: Principios de Mecanizado</text>
<text x="154" y="182.7">Nombre Profesor:Luis Mario Mateus</text>
<text x="245.9" y="182.6">EQUIPO</text>
<text x="271" y="182.7">TIEMPO</text>
<text x="154" y="187.4">Código plano:</text>
<text x="36.2" y="197.2">TABLA DE REGISTRO</text>
<text x="93.7" y="197.1">ALISTAMIENTO</text>
<text x="148.7" y="197.5">EJECUCIÓN</text>
<text x="195.8" y="197.4">ENTREGA MÁQUINA</text>
<text x="247.1" y="197.1">ENTREGA PRODUCTO</text>
<text x="44.6" y="201.1">TIEMPOS:</text>
</g>
<g font-size="2.7">
<text x="6" y="68.9" transform="rotate(-90 6 68.9)">Rev. Técnico de Laboratorio</text>
<text x="6" y="136.9" transform="rotate(-90 6 136.9)">Rev. Plano</text>
<text x="6" y="204.9" transform="rotate(-90 6 204.9)">Firma Estudiante</text>
</g>
</svg>
